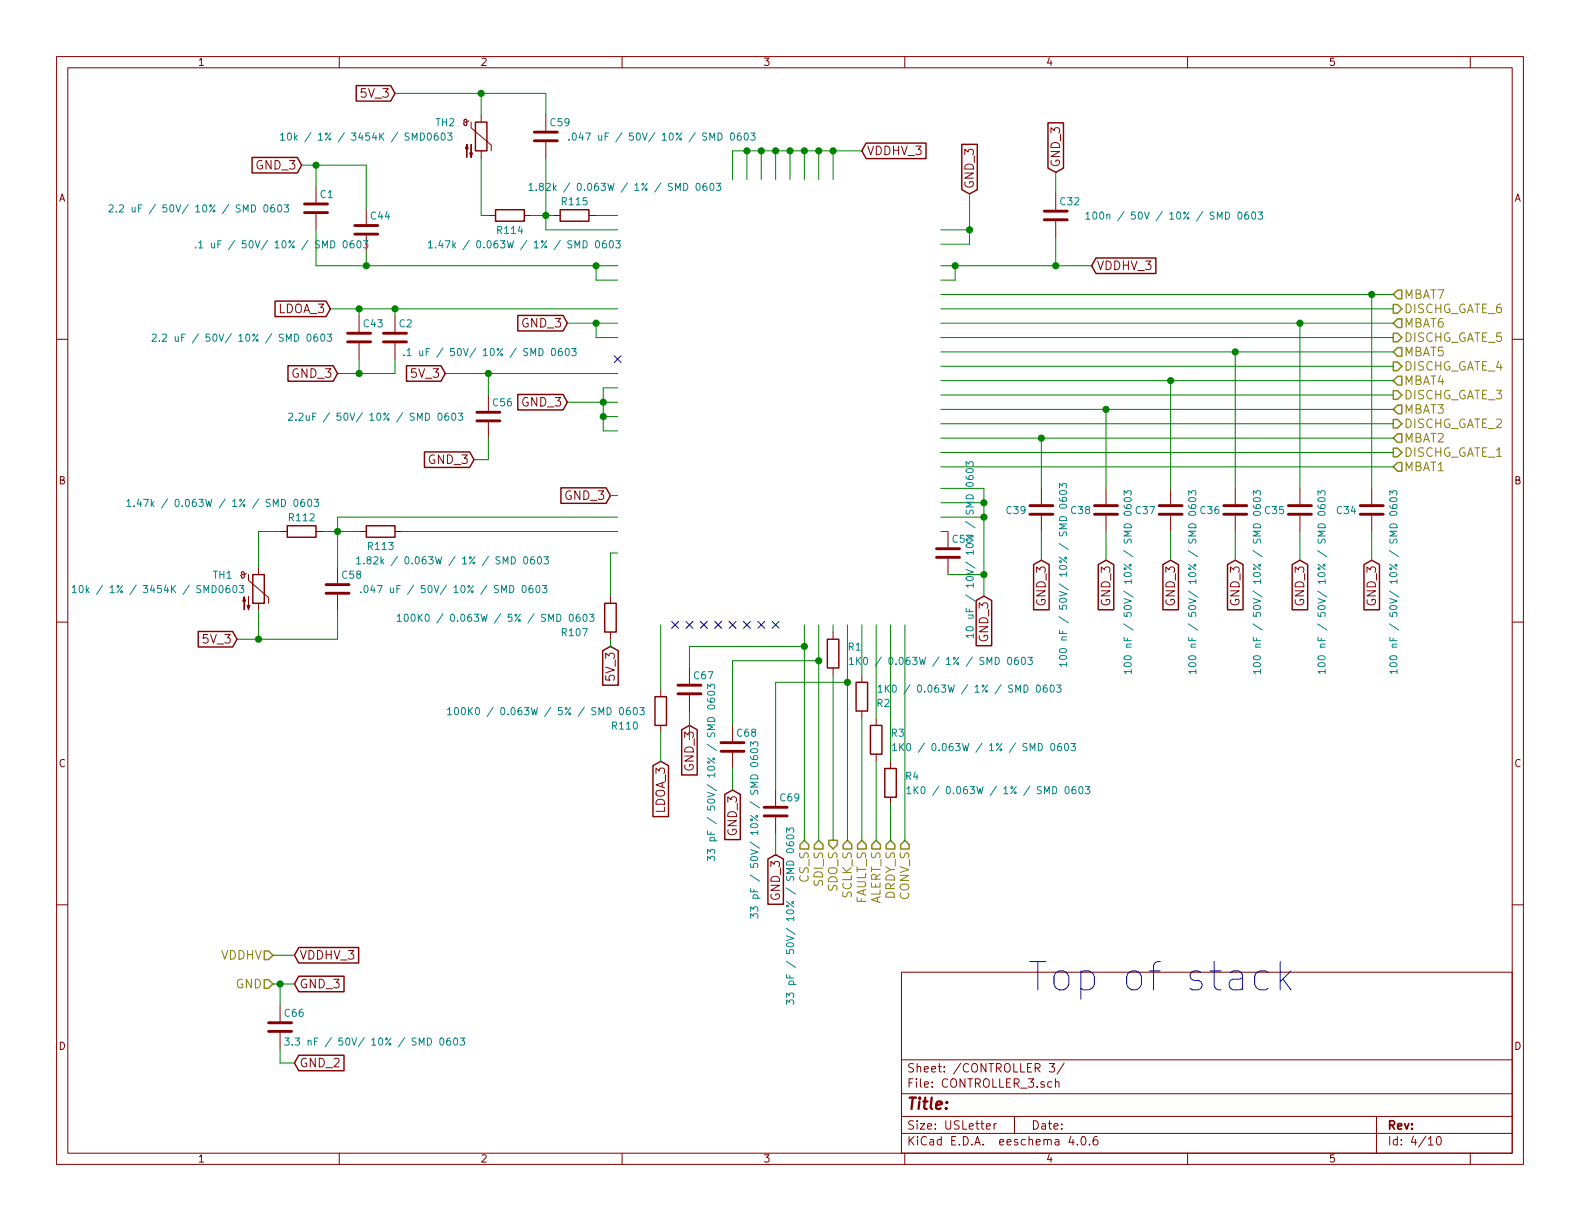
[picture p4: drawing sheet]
<svg xmlns="http://www.w3.org/2000/svg" width="279mm" height="216mm" viewBox="0 0 279 216" stroke-linecap="round" stroke-linejoin="round" font-family="sans-serif">
<g fill="none" stroke="#840000" stroke-width=".18">
<path d="M10 10h259.4v195.9h-259.4zM12 12h255.4v191.9h-255.4zM60 10v2M110 10v2M160 10v2M210 10v2M260 10v2M55.9 33v2.8M55.9 37.8v2.8M64.8 36.8v2.8M82.9 21.3l-.2 .3h-.4l-.2-.1v-.3l.3-.1 .1 .2v.7l-.1 .2-.3-.1v-.3l-.2-.1M83.3 21.6v1l3.6 3.1v1"/>
<path d="M85.1 20.3v1.3M85.1 26.7v1.2M86.4 38.1h1.2M92.7 38.1h1.3M96.5 20.3v2.8M96.5 25.1v2.8M97.8 38.1h1.3M104.1 38.1h1.3M186.7 34.3v2.8M186.7 39.1v2.8M10 60h2M63.5 55.9v2.8"/>
<path d="M64.8 41.7v2.8M69.8 55.9v2.8M267.4 60h2M63.5 60.7v2.8M69.8 60.7v2.8M86.4 69.9v2.7M86.4 74.7v2.8M49.5 94h1.3M55.9 94h1.2M63.5 94h1.3M69.8 94h1.3M167.6 94v2.8"/>
<path d="M167.6 98.8v2.8M184.1 86.4v2.8M184.1 91.2v2.8M195.6 86.4v2.8M195.6 91.2v2.8M207 86.4v2.8M207 91.2v2.8M218.4 86.4v2.8M218.4 91.2v2.8M229.9 86.4v2.8M229.9 91.2v2.8M242.6 86.4v2.8"/>
<path d="M242.6 91.2v2.8M10 110h2M43.5 101.3l-.1 .2-.4 .1-.3-.1v-.3l.3-.1 .2 .2v.8l-.2 .1-.3-.1v-.2l-.2-.2M43.9 101.6v1l3.6 3.1v1M45.7 100.3v1.3M45.7 106.7v1.3M59.7 100.3v2.8M59.7 105.2v2.8M107.9 105.4v1.3M107.9 111.8v1.2M121.9 118.1v2.8M147.3 111.8v1.2"/>
<path d="M147.3 118.1v1.3M152.4 119.4v1.3M267.4 110h2M116.8 121.9v1.3M116.8 128.3v1.2M121.9 122.9v2.8M129.5 128.3v2.8M129.5 133.1v2.8M137.2 139.7v2.8M152.4 125.7v1.3M154.9 127v1.3M154.9 133.4v1.2"/>
<path d="M157.5 134.6v1.3M10 160h2M137.2 144.5v2.8M157.5 141v1.2M267.4 160h2M49.5 177.8v2.8M159.4 171.9h108v32h-108zM49.5 182.6v2.8M159.4 197.4h108M159.4 193.4h108M159.4 187.4h108M174.4 199.2l.7-.2v-.2l-.4-.1-.3 .2 .1 .7h.6"/>
<path d="M175.8 198.7v1M176.2 198.7l-.4 .3M179.4 197.4v3M185.5 188.1h1l-.5 .5 .4 .2v.6l-.2 .2-.7-.2M186 191.3h-.5l-.2 .2v.6l.2 .2 .5-.1M186.6 191.4l.2-.1h.4l.1 1M186.6 190.8v1.5M188.2 188l-1.3 1.9M243.4 197.4v6.5M60 203.9v2M110 203.9v2M159.4 200.4h108"/>
<path d="M160 203.9v2M189.4 200.9l-.4 1.1h1M189.7 201.5v1M190.5 202.3v.2M191.3 201.1l.2-.1a.81 .81 0 0 1 .6 .6 .81 .81 0 0 1-.3 .8l-.1 .1a.79 .79 0 0 1-.4-1.4zM192.7 202.3v.2M194 201a.59 .59 0 0 0-.7 .6l.1 .7 .2 .2 .5-.2 .1-.5-.2-.2-.4-.1-.3 .3M210 203.9v2M252.6 201.4l.4-.4v1.5M252.6 202.5h.8M254.2 201.1l.2-.1a.81 .81 0 0 1 .5 .6 .81 .81 0 0 1-.2 .8l-.2 .1a.79 .79 0 0 1-.3-1.4zM260 203.9v2"/>
</g>
<g fill="none" stroke="#848400" stroke-width=".25">
<path d="M246.4 57.2l.7-.8h.8v1.5h-.8zM246.4 58.9h.7l.8 .8-.8 .8h-.7zM246.4 53.8h.7l.8 .8-.8 .8h-.7zM247.1 51.3h.8v1.5h-.8l-.7-.7zM246.4 77.5l.7-.8h.8v1.5h-.8zM246.4 79.2h.7l.8 .8-.8 .8h-.7zM246.4 74.2h.7l.8 .7-.8 .8h-.7zM246.4 69.1h.7l.8 .8-.8 .7h-.7zM246.4 64h.7l.8 .8-.8 .7h-.7zM247.1 71.6h.8v1.6h-.8l-.7-.8zM247.1 66.5h.8v1.6h-.8l-.7-.8zM247.1 61.5h.8v1.5h-.8l-.7-.8z"/>
<path d="M247.1 81.8h.8v1.5h-.8l-.7-.7zM142.2 148.6l.8 .8v.7h-1.5v-.7zM144.8 148.6l.7 .8v.7h-1.5v-.7zM146.6 148.6h1.5v.8l-.8 .7-.7-.7zM149.9 148.6l.7 .8v.7h-1.5v-.7zM152.4 148.6l.8 .8v.7h-1.6v-.7zM154.9 148.6l.8 .8v.7h-1.5v-.7zM157.5 148.6l.7 .8v.7h-1.5v-.7zM160 148.6l.8 .8v.7h-1.5v-.7zM46.7 168.1h.8l.8 .8-.8 .8h-.8zM46.7 173.2h.8l.8 .8-.8 .8h-.8z"/>
</g>
<g fill="none" stroke="#840000" stroke-width=".25">
<path d="M63 15.1h6.1l.7 1.4-.7 1.4h-6.1zM44.6 27.8h8l.7 1.4-.7 1.4h-8zM84.1 21.6h2v5.1h-2zM87.6 37.1h5.1v2h-5.1zM99.1 37.1h5v2h-5zM153.2 25.3h10.6v2.7h-10.6l-.8-1.3zM170.1 25.5h2.7v8l-1.4 .8-1.3-.8zM185.3 21.7h2.8v8l-1.4 .8-1.4-.8zM48.6 53.2h9.1l.7 1.4-.7 1.4h-9.1zM91.6 55.8h8l.7 1.4-.7 1.3h-8zM193.8 45.6h10.6v2.8h-10.6l-.8-1.4zM50.9 64.7h8l.8 1.3-.8 1.4h-8z"/>
<path d="M71.9 64.7h6.1l.7 1.3-.7 1.4h-6.1zM75.1 79.9h8l.7 1.4-.7 1.4h-8zM91.6 69.7h8l.7 1.4-.7 1.4h-8zM50.8 93h5.1v2h-5.1zM64.8 93h5v2h-5zM99.2 86.3h8l.7 1.3-.7 1.4h-8zM182.8 99.8l1.3-.7 1.4 .7v8h-2.7zM194.2 99.8l1.4-.7 1.4 .7v8h-2.8zM205.6 99.8l1.4-.7 1.4 .7v8h-2.8zM217.1 99.8l1.3-.7 1.4 .7v8h-2.7zM228.5 99.8l1.4-.7 1.3 .7v8h-2.7zM241.2 99.8l1.4-.7 1.3 .7v8h-2.7z"/>
<path d="M35.1 111.7h6l.8 1.3-.8 1.4h-6zM44.7 101.6h2v5.1h-2zM106.6 115.1l1.3-.8 1.4 .8v6.1h-2.7zM106.9 106.7h2.1v5.1h-2.1zM146.3 113h2v5.1h-2zM172.6 106.2l1.4-.8 1.4 .8v8h-2.8zM115.5 135.4l1.3-.8 1.4 .8v9h-2.7zM115.8 123.2h2.1v5.1h-2.1zM120.5 129l1.4-.7 1.4 .7v8h-2.8zM151.4 120.7h2v5h-2zM153.9 128.3h2.1v5.1h-2.1zM156.5 135.9h2v5.1h-2z"/>
<path d="M128.2 140.5l1.3-.8 1.4 .8v8h-2.7zM135.8 151.9l1.4-.8 1.3 .8v8h-2.7zM52.8 167.5h10.6v2.8h-10.6l-.7-1.4zM52.8 172.6h8v2.8h-8l-.7-1.4zM52.8 186.6h8v2.7h-8l-.7-1.3z"/>
</g>
<g fill="none" stroke="#840000" stroke-width=".51">
<path d="M53.8 37.6h4.1M53.8 36.1h4.1M62.7 39.9h4.1M94.5 24.9h4.1M94.5 23.4h4.1M184.7 38.9h4M184.7 37.3h4M61.5 58.9h4M62.7 41.4h4.1M67.8 58.9h4.1M61.5 60.5h4M67.8 60.5h4.1"/>
<path d="M84.3 74.4h4.1M84.3 72.9h4.1M165.6 98.6h4.1M165.6 97h4.1M182.1 90.9h4.1M182.1 89.4h4.1M193.5 90.9h4.1M193.5 89.4h4.1M205 90.9h4M205 89.4h4M216.4 90.9h4.1M216.4 89.4h4.1"/>
<path d="M227.8 90.9h4.1M227.8 89.4h4.1M240.5 90.9h4.1M240.5 89.4h4.1M57.7 104.9h4M57.7 103.4h4M119.9 122.7h4.1M119.9 121.2h4.1M127.5 132.8h4.1M127.5 131.3h4.1M135.1 144.3h4.1M135.1 142.7h4.1"/>
<path d="M47.5 182.4h4.1M47.5 180.8h4.1"/>
</g>
<g fill="none" stroke="#008484" stroke-width=".18">
<path d="M19.3 36.3l.5-.1 .2 .1v.3l-.8 .9h.8M20.6 37.4v.1M21.1 36.3l.5-.1 .2 .1v.3l-.7 .9h.7M48.5 36.2a.47 .47 0 0 0-.6 .6l.1 .6 .4 .1 .1-.1 .1-.5-.1-.1-.4-.1-.2 .2M49.2 36.3l.2-.1a.67 .67 0 0 1 .4 .7 .67 .67 0 0 1-.4 .6l-.2-.1-.1-.4zM49.6 23.9l.4-.4v1.3M49.6 24.8h.7M50.2 36.2h.8l-.4 .5 .4 .1v.6l-.2 .1-.6-.1M50.9 23.6l.2-.1a.67 .67 0 0 1 .5 .7 .67 .67 0 0 1-.5 .6l-.2-.1-.1-.4zM52.1 23.5v1.3M52.2 24.3l.4 .5M52.6 23.9l-.5 .5"/>
<path d="M77.4 23.5a.47 .47 0 0 0-.6 .6l.1 .6 .4 .1 .1-.1 .1-.5-.1-.1-.4-.1-.2 .2M78.1 23.6l.2-.1a.67 .67 0 0 1 .4 .7 .67 .67 0 0 1-.4 .6l-.2-.1-.1-.4zM79.1 23.5h.8l-.4 .5 .4 .1v.6l-.2 .1-.6-.1M93.5 32.8l.4-.4v1.3M93.5 33.7h.8M94.8 33.6v.1M95.6 32.9l-.2-.2v-.2l.2-.1 .4 .1v.3l-.5 .2-.1 .2v.4l.2 .1h.3l.2-.3-.1-.3-.1-.2M96.6 32.5l.5-.1 .2 .1v.3l-.8 .9h.8M100.6 24.7v.1M101.3 23.6l.2-.1a.67 .67 0 0 1 .4 .7 .67 .67 0 0 1-.4 .6l-.2-.1-.1-.4zM102.7 23.4l-.3 1h.8M103 23.9v.9"/>
<path d="M103.6 23.5h.8l-.5 1.3M124.9 32.4a.47 .47 0 0 0-.6 .5l.1 .7 .4 .1 .2-.1v-.5l-.1-.2h-.4l-.2 .2M125.6 32.5l.2-.1a.67 .67 0 0 1 .5 .6 .67 .67 0 0 1-.5 .7l-.2-.1-.1-.4zM126.7 32.4h.8l-.5 .5 .4 .1v.6l-.2 .1-.5-.1M131 23.5a.47 .47 0 0 0-.6 .6l.1 .6 .4 .1 .1-.1 .1-.5-.1-.1-.4-.1-.2 .2M131.7 23.6l.2-.1a.67 .67 0 0 1 .4 .7 .67 .67 0 0 1-.4 .6l-.2-.1-.1-.4zM132.7 23.5h.8l-.4 .5 .4 .1v.6l-.2 .1-.6-.1M192 37.8l.4-.3v1.3M192 38.8h.7M193.3 37.6l.2-.1a.67 .67 0 0 1 .5 .6 .67 .67 0 0 1-.5 .7l-.2-.2-.1-.3zM194.6 37.6l.1-.1a.67 .67 0 0 1 .5 .6 .67 .67 0 0 1-.5 .7l-.1-.2-.1-.3zM220.7 37.5a.47 .47 0 0 0-.6 .5l.1 .7 .4 .1 .2-.2v-.4l-.1-.2h-.4l-.2 .2"/>
<path d="M221.4 37.6l.2-.1a.67 .67 0 0 1 .5 .6 .67 .67 0 0 1-.5 .7l-.2-.2-.1-.3zM222.5 37.5h.8l-.5 .5 .4 .1v.5l-.2 .2-.5-.2M26.9 59.2l.5-.1 .2 .1v.2l-.8 1h.8M28.8 59.2l.4-.1 .2 .1 .1 .2-.8 1h.8M34.6 43.7v.1M35.2 42.9l.3-.3v1.2M35.2 43.8h.7M37.4 43v.8h.3l.2-.1M56.1 59.1a.47 .47 0 0 0-.6 .5l.1 .7 .4 .1 .2-.2v-.4l-.1-.2h-.4l-.2 .2M56.8 59.2l.2-.1a.67 .67 0 0 1 .4 .6 .67 .67 0 0 1-.4 .7l-.2-.2-.1-.3zM57.9 59.1h.7l-.4 .5 .4 .1v.5l-.2 .2-.5-.2M62.5 42.6a.47 .47 0 0 0-.6 .5l.1 .7h.4l.2-.1v-.4l-.1-.2h-.4l-.2 .2"/>
<path d="M63.2 42.7l.2-.1a.67 .67 0 0 1 .4 .6 .67 .67 0 0 1-.4 .6l-.2-.1-.1-.3zM64.3 42.6h.7l-.4 .5 .4 .1v.5l-.2 .1-.5-.1M75.8 42.9l.3-.3v1.2M75.8 43.8h.7M77 43.7v.1M77.9 42.5l-.3 .9h.8M78.2 43v.8M78.7 42.6h.9l-.6 1.2M107.1 42.6a.47 .47 0 0 0-.6 .5l.1 .7h.4l.2-.1v-.4l-.1-.2h-.3l-.3 .2M107.8 42.7l.2-.1a.67 .67 0 0 1 .5 .6 .67 .67 0 0 1-.5 .6l-.2-.1-.1-.3zM108.9 42.6h.8l-.5 .5 .4 .1v.5l-.2 .1-.5-.1M28.2 60.2v.2"/>
<path d="M51.1 73.2l.4-.1 .2 .1 .1 .2-.8 .9h.8M52.3 74.2v.1M52.9 73.2l.5-.1 .1 .1 .1 .2-.8 .9h.8M71.4 62.8v.1M72 62l.3-.4v1.3M72 62.9h.7M74.2 62l.1 .8 .3 .1 .2-.1M79.2 73.1a.47 .47 0 0 0-.5 .5l.1 .6 .3 .1 .2-.1 .1-.4-.2-.2-.3-.1-.2 .3M80 73.2l.2-.1a.67 .67 0 0 1 .4 .6 .67 .67 0 0 1-.4 .6l-.2-.1-.1-.4zM81 73.1h.8l-.4 .4 .4 .1v.6l-.2 .1-.6-.1M99.3 61.6a.47 .47 0 0 0-.6 .6l.1 .6 .4 .1 .2-.1v-.5l-.1-.1-.3-.1-.3 .2M100.1 61.7l.1-.1a.67 .67 0 0 1 .5 .7 .67 .67 0 0 1-.5 .6l-.1-.1-.2-.4z"/>
<path d="M101.1 61.6h.8l-.5 .5 .4 .1v.6l-.1 .1-.6-.1M22.4 88.6l.4-.3v1.3M22.4 89.6h.7M23.7 89.4v.2M24.5 88.2l-.2 .9h.7M24.8 88.7v.9M25.4 88.3h.8l-.5 1.3M53.8 88.3a.47 .47 0 0 0-.6 .5l.1 .7 .4 .1 .1-.2 .1-.4-.1-.2h-.4l-.2 .2M54.5 88.4l.2-.1a.67 .67 0 0 1 .4 .6 .67 .67 0 0 1-.4 .7l-.2-.2-.1-.3zM55.5 88.3h.8l-.4 .5 .4 .1v.5l-.2 .2-.6-.2M63.1 98.8l.3-.3v1.2M63.1 99.7h.7"/>
<path d="M64.3 99.6v.1M65.1 99l-.2-.2v-.2l.2-.1 .5 .1v.3l-.6 .1-.1 .2v.4l.2 .1h.3l.2-.2v-.4l-.2-.1M66.1 98.6l.5-.1 .2 .1v.2l-.8 .9h.8M94.4 98.5a.47 .47 0 0 0-.6 .5l.1 .6 .4 .1 .2-.1v-.4l-.1-.2-.3-.1-.3 .3M95.1 98.6l.2-.1a.67 .67 0 0 1 .5 .6 .67 .67 0 0 1-.5 .6l-.2-.1-.1-.4zM96.2 98.5h.8l-.5 .4 .4 .1v.6l-.2 .1-.5-.1M170.8 84.2a.47 .47 0 0 0 .6 .6l.6-.1 .1-.4-.1-.2h-.4l-.2 .1-.1 .4 .3 .2M170.8 82.4v-.8l.5 .5 .1-.4h.6l.1 .2-.1 .5M170.9 83a.69 .69 0 0 1 1.2 .3 .83 .83 0 0 1-1.3 0zM187.4 88.1a.47 .47 0 0 0 .5 .5l.6-.1 .1-.3-.1-.2-.4-.1-.2 .2-.1 .3 .3 .2M187.4 86.3v-.8l.4 .4 .1-.4h.6l.1 .2-.1 .6M187.4 86.9a.76 .76 0 0 1 1.2 .2 .83 .83 0 0 1-1.2 0z"/>
<path d="M198.8 89.3a.47 .47 0 0 0 .5 .6l.7-.1 .1-.4-.2-.1-.4-.1-.2 .1v.4l.2 .2M198.8 87.6v-.8l.5 .4 .1-.4h.5l.2 .2-.2 .6M198.8 88.2a.76 .76 0 0 1 1.3 .2 .83 .83 0 0 1-1.3 0zM210.2 89.3a.47 .47 0 0 0 .5 .6l.7-.1 .1-.4-.1-.1-.5-.1-.2 .1v.4l.2 .2M210.2 87.6v-.8l.5 .4 .1-.4h.6l.1 .2-.1 .6M210.3 88.2a.76 .76 0 0 1 1.2 .2 .83 .83 0 0 1-1.3 0zM221.6 89.3a.47 .47 0 0 0 .6 .6l.6-.1 .1-.4-.1-.1-.4-.1-.2 .1-.1 .4 .3 .2M221.6 87.6v-.8l.5 .4 .1-.4h.6l.1 .2-.1 .6M221.7 88.2a.76 .76 0 0 1 1.2 .2 .83 .83 0 0 1-1.3 0zM233.1 89.3a.47 .47 0 0 0 .5 .6l.7-.1v-.4l-.1-.1-.4-.1-.2 .1v.4l.2 .2M233.1 87.6v-.8l.5 .4 .1-.4h.5l.1 .2-.1 .6M233.1 88.2a.76 .76 0 0 1 1.2 .2 .83 .83 0 0 1-1.2 0z"/>
<path d="M245.8 89.3a.47 .47 0 0 0 .5 .6l.7-.1v-.4l-.1-.1-.4-.1-.2 .1v.4l.2 .2M245.8 87.6v-.8l.5 .4 .1-.4h.5l.1 .2-.1 .6M245.8 88.2a.76 .76 0 0 1 1.2 .2 .83 .83 0 0 1-1.2 0zM12.8 103.9l.3-.4v1.3M12.8 104.8h.7M14.1 103.6l.2-.1a.67 .67 0 0 1 .4 .7 .67 .67 0 0 1-.4 .6l-.2-.1-.1-.4zM15.3 103.5v1.3M15.4 104.3l.3 .5M15.7 103.9l-.4 .5M40.5 103.5a.47 .47 0 0 0-.5 .6l.1 .6 .3 .1 .2-.1 .1-.5-.2-.1-.3-.1-.2 .2M41.3 103.6l.2-.1a.67 .67 0 0 1 .4 .7 .67 .67 0 0 1-.4 .6l-.2-.1-.1-.4zM42.3 103.5h.8l-.4 .5 .4 .1v.6l-.2 .1-.6-.1"/>
<path d="M63.8 104.7v.1M64.5 103.6l.1-.1a.67 .67 0 0 1 .5 .7 .67 .67 0 0 1-.5 .6l-.1-.1-.1-.4zM65.9 103.5l-.3 .9h.7M66.2 103.9v.9M66.7 103.5h.9l-.6 1.3M70.3 109l.3-.4v1.3M70.3 109.9h.7M71.6 108.7l.2-.1a.67 .67 0 0 1 .4 .6 .67 .67 0 0 1-.4 .7l-.2-.1-.1-.4zM72.8 108.7l.2-.1a.67 .67 0 0 1 .4 .6 .67 .67 0 0 1-.4 .7l-.2-.1-.1-.4zM94.1 103.5a.47 .47 0 0 0-.6 .6l.1 .6 .4 .1 .2-.1 .1-.5-.2-.1-.3-.1-.3 .2M94.9 103.6l.1-.1a.67 .67 0 0 1 .5 .7 .67 .67 0 0 1-.5 .6l-.1-.1-.1-.4zM95.9 103.5h.8l-.4 .5 .3 .1v.6l-.1 .1-.6-.1"/>
<path d="M102.5 108.6a.47 .47 0 0 0-.6 .5l.1 .7 .4 .1 .1-.1 .1-.5-.1-.2h-.4l-.2 .2M103.2 108.7l.2-.1a.67 .67 0 0 1 .4 .6 .67 .67 0 0 1-.4 .7l-.2-.1-.1-.4zM104.2 108.6h.8l-.4 .5 .4 .1v.6l-.2 .1-.6-.1M150.2 116.6l.4-.4v1.3M150.2 117.5h.7M151.5 116.2v1.3M151.7 116.8l.5 .7M152.2 116.2l-.7 .7M152.8 116.3l.2-.1a.67 .67 0 0 1 .4 .7 .67 .67 0 0 1-.4 .6l-.2-.1-.1-.4zM170.9 110.9a.69 .69 0 0 1 1.2 .4 .83 .83 0 0 1-1.3 0zM172.1 112.4h-1.3l.4 .4M172.1 112v.8"/>
<path d="M180 116.2a.47 .47 0 0 0-.6 .6l.1 .6 .4 .1 .2-.1v-.5l-.1-.1-.4-.1-.2 .2M180.7 116.3l.2-.1a.67 .67 0 0 1 .4 .7 .67 .67 0 0 1-.4 .6l-.2-.1-.1-.4zM181.8 116.2h.7l-.4 .5 .4 .1v.6l-.2 .1-.5-.1M187.4 116.1a.76 .76 0 0 1 1.2 .2 .83 .83 0 0 1-1.2 0zM187.4 114.9a.76 .76 0 0 1 1.2 .2 .83 .83 0 0 1-1.2 0zM188.6 117.5h-1.2l.3 .3M188.6 117.1v.7M198.8 117.3a.76 .76 0 0 1 1.3 .3 .83 .83 0 0 1-1.3 0zM198.8 116.1a.76 .76 0 0 1 1.3 .3 .83 .83 0 0 1-1.3 0zM200.1 118.7h-1.3l.3 .4M200.1 118.4v.7M210.3 117.3a.76 .76 0 0 1 1.2 .3 .83 .83 0 0 1-1.3 0z"/>
<path d="M210.3 116.1a.76 .76 0 0 1 1.2 .3 .83 .83 0 0 1-1.3 0zM211.5 118.7h-1.3l.4 .4M211.5 118.4v.7M221.7 117.3a.76 .76 0 0 1 1.2 .3 .83 .83 0 0 1-1.3 0zM221.7 116.1a.76 .76 0 0 1 1.2 .3 .83 .83 0 0 1-1.3 0zM222.9 118.7h-1.3l.4 .4M222.9 118.4v.7M233.1 117.3a.76 .76 0 0 1 1.2 .3 .83 .83 0 0 1-1.2 0zM233.1 116.1a.76 .76 0 0 1 1.2 .3 .83 .83 0 0 1-1.2 0zM234.3 118.7h-1.2l.3 .4M234.3 118.4v.7M245.8 117.3a.76 .76 0 0 1 1.2 .3 .83 .83 0 0 1-1.2 0z"/>
<path d="M245.8 116.1a.76 .76 0 0 1 1.2 .3 .83 .83 0 0 1-1.2 0zM247 118.7h-1.2l.3 .4M247 118.4v.7M79.1 125.5l.4-.4v1.3M79.1 126.4h.8M80.5 125.2l.1-.1a.67 .67 0 0 1 .5 .7 .67 .67 0 0 1-.5 .6l-.1-.1-.1-.4zM81.7 125.2l.2-.1a.67 .67 0 0 1 .4 .7 .67 .67 0 0 1-.4 .6l-.2-.1-.1-.4zM111.4 125.1a.47 .47 0 0 0-.6 .6l.1 .6 .4 .1 .1-.1 .1-.5-.1-.1-.4-.1-.2 .2M112.1 125.2l.2-.1a.67 .67 0 0 1 .4 .7 .67 .67 0 0 1-.4 .6l-.2-.1-.1-.4zM113.1 125.1h.8l-.4 .5 .4 .1v.6l-.2 .1-.6-.1M125.1 123.6a.47 .47 0 0 0 .6 .6l.6-.1 .1-.4-.1-.2-.5-.1-.1 .2-.1 .3 .2 .3M125.1 121.8v-.8l.5 .4 .1-.3h.6l.1 .1-.1 .6"/>
<path d="M125.2 122.4a.76 .76 0 0 1 1.2 .3 .83 .83 0 0 1-1.3 0zM132.7 133.7a.47 .47 0 0 0 .6 .6l.6-.1 .1-.4-.1-.1-.4-.1-.2 .1-.1 .4 .3 .2M132.7 132v-.8l.5 .4 .1-.4h.6l.1 .2-.1 .6M132.8 132.6a.76 .76 0 0 1 1.2 .2 .83 .83 0 0 1-1.3 0zM155.3 121.5l.4-.4v1.3M155.3 122.4h.7M156.6 121.1v1.3M156.7 121.7l.6 .7M157.3 121.1l-.7 .7M157.8 131.8l.4-.3v1.2M157.8 132.7h.7M157.9 121.2l.2-.1a.67 .67 0 0 1 .4 .7 .67 .67 0 0 1-.4 .6l-.2-.1-.1-.4z"/>
<path d="M159.1 131.5v1.2M159.3 132l.5 .7M159.8 131.5l-.7 .7M160.4 139.4l.3-.3v1.3M160.4 131.6l.2-.1a.67 .67 0 0 1 .5 .6 .67 .67 0 0 1-.5 .6l-.2-.1-.1-.3zM161.6 139.1v1.3M161.8 139.6l.6 .8M162.4 139.1l-.8 .7M163 139.2l.1-.1a.67 .67 0 0 1 .5 .6 .67 .67 0 0 1-.5 .7l-.1-.2-.1-.3zM185.1 121.1a.47 .47 0 0 0-.6 .6l.1 .6 .4 .1 .1-.1 .1-.5-.1-.1-.4-.1-.2 .2M185.8 121.2l.2-.1a.67 .67 0 0 1 .4 .7 .67 .67 0 0 1-.4 .6l-.2-.1-.1-.4zM186.8 121.1h.8l-.4 .5 .4 .1v.6l-.2 .1-.6-.1"/>
<path d="M187.6 131.5a.47 .47 0 0 0-.6 .5l.1 .7h.4l.2-.1v-.4l-.1-.2h-.4l-.2 .2M188.3 131.6l.2-.1a.67 .67 0 0 1 .5 .6 .67 .67 0 0 1-.5 .6l-.2-.1-.1-.3zM189.4 131.5h.8l-.5 .5 .4 .1v.5l-.2 .1-.5-.1M190.1 139.1a.47 .47 0 0 0-.5 .5l.1 .7 .3 .1 .2-.2 .1-.4-.2-.2h-.3l-.2 .2M190.9 139.2l.2-.1a.67 .67 0 0 1 .4 .6 .67 .67 0 0 1-.4 .7l-.2-.2-.1-.3zM191.9 139.1h.8l-.4 .5 .4 .1v.5l-.2 .2-.6-.2M125.1 152.2v-.8l.5 .4 .1-.3h.6l.1 .1-.1 .6M125.1 151v-.8l.5 .4 .1-.4h.6l.1 .2-.1 .6M139.1 149a.47 .47 0 0 0 .5 .6l.7-.1 .1-.4-.2-.2-.4-.1-.2 .2v.3l.2 .3M139.1 147.2v-.8l.5 .4 .1-.3h.5l.2 .1-.2 .6M139.1 147.8a.76 .76 0 0 1 1.3 .3 .83 .83 0 0 1-1.3 0zM160.4 140.4h.7"/>
<path d="M132.7 162.4v-.8l.5 .4 .1-.4h.6l.1 .2-.1 .6M132.7 161.1v-.7l.5 .4 .1-.4h.6l.1 .2-.1 .5M139.1 177.6v-.8l.5 .4 .1-.3h.5l.2 .1-.2 .6M139.1 176.4v-.8l.5 .4 .1-.4h.5l.2 .2-.2 .6M50.3 183.5h.8l-.4 .5 .4 .1v.6l-.2 .1-.6-.1M51.7 184.7v.1M52.2 183.5h.8l-.5 .5 .4 .1v.6l-.2 .1-.5-.1M79.6 183.5a.47 .47 0 0 0-.6 .6l.1 .6 .4 .1 .2-.1v-.4l-.1-.2-.4-.1-.2 .3M80.3 183.6l.2-.1a.67 .67 0 0 1 .4 .7 .67 .67 0 0 1-.4 .6l-.2-.1-.1-.4zM81.4 183.5h.7l-.4 .5 .4 .1v.6l-.2 .1-.5-.1"/>
</g>
<g fill="none" stroke="#008400" stroke-width=".18">
<path d="M69.8 16.5h26.7v3.8M85.1 16.5v3.8M53.3 29.2h11.5v7.6M55.9 29.2v3.8M85.1 27.9v10.2h1.3M94 38.1h3.8M96.5 27.9v12.7h12.7M105.4 38.1h3.8M132.1 26.7v5.1M134.6 26.7v5.1M137.2 26.7v5.1M139.7 26.7v5.1"/>
<path d="M142.2 26.7v5.1M144.8 26.7v5.1M147.3 26.7v5.1M152.4 26.7h-22.9v5.1M171.4 34.3v8.9h-5M186.7 30.5v3.8M55.9 40.6v6.4h53.3M58.4 54.6h50.8M63.5 54.6v1.3M64.8 44.5v2.5M69.8 54.6v1.3M100.3 57.2h8.9"/>
<path d="M105.4 47v2.5h3.8M105.4 57.2v2.5h3.8M166.4 52.1h80M166.4 57.2h80M166.4 47h26.6M166.4 59.7h80M166.4 40.6h5M166.4 54.6h80M168.9 47v2.5h-2.5M186.7 41.9v5.1M229.9 57.2v29.2M242.6 52.1v34.3"/>
<path d="M63.5 63.5v2.5M69.8 63.5v2.5h-10.1M78.7 66h30.5M86.4 66v3.9M86.4 77.5v3.8h-2.6M100.3 71.1h8.9M106.7 73.7h2.5M109.2 68.6h-2.5v7.6h2.5M166.4 62.2h80M166.4 67.3h80M166.4 64.8h80M166.4 69.9h80"/>
<path d="M166.4 72.4h80M166.4 74.9h80M166.4 77.5h80M184.1 77.5v8.9M195.6 72.4v14M207 67.3v19.1M218.4 62.2v24.2M49.5 94h-3.8v6.3M57.1 94h6.4M71.1 94h38.1M107.9 87.6h1.3M109.2 91.4h-49.5v8.9"/>
<path d="M109.2 97.8h-1.3v7.6M166.4 88.9h7.6M166.4 86.4h7.6v19M166.4 91.4h7.6M166.4 94h1.2M166.4 80h80M166.4 82.6h80M184.1 94v5.1M195.6 94v5.1M207 94v5.1M218.4 94v5.1M229.9 94v5.1"/>
<path d="M242.6 94v5.1M45.7 108v5M59.7 108v5h-17.8M107.9 113v1.3M116.8 110.5v11.4M142.2 110.5v38.1M142.2 114.3h-20.3v3.8M144.8 116.8h-15.3v11.5M144.8 110.5v38.1M147.3 110.5v1.3M147.3 119.4v29.2M149.9 110.5v38.1"/>
<path d="M152.4 110.5v8.9M154.9 110.5v16.5M157.5 110.5v24.1M160 110.5v38.1M167.6 101.6h6.4M116.8 129.5v5.1M121.9 125.7v5.1M129.5 135.9v3.8M149.9 120.7h-12.7v19M152.4 127v21.6M154.9 134.6v14M137.2 147.3v3.8"/>
<path d="M157.5 142.2v6.4M48.3 168.9h3.8M48.3 174h3.8M49.5 174v3.8M49.5 185.4v2.6h2.6"/>
</g>
<g fill="#008400" stroke="#008400" stroke-width=".25">
<circle cx="242.6" cy="52.1" r=".51"/>
<circle cx="229.9" cy="57.2" r=".51"/>
<circle cx="218.4" cy="62.2" r=".51"/>
<circle cx="207" cy="67.3" r=".51"/>
<circle cx="195.6" cy="72.4" r=".51"/>
<circle cx="184.2" cy="77.5" r=".51"/>
<circle cx="168.9" cy="47" r=".51"/>
<circle cx="186.7" cy="47" r=".51"/>
<circle cx="105.4" cy="57.2" r=".51"/>
<circle cx="174" cy="91.4" r=".51"/>
<circle cx="106.7" cy="71.1" r=".51"/>
<circle cx="106.7" cy="73.7" r=".51"/>
<circle cx="132.1" cy="26.7" r=".51"/>
<circle cx="134.6" cy="26.7" r=".51"/>
<circle cx="137.2" cy="26.7" r=".51"/>
<circle cx="139.7" cy="26.7" r=".51"/>
<circle cx="142.2" cy="26.7" r=".51"/>
<circle cx="144.8" cy="26.7" r=".51"/>
<circle cx="147.3" cy="26.7" r=".51"/>
<circle cx="171.5" cy="40.6" r=".51"/>
<circle cx="63.5" cy="66" r=".51"/>
<circle cx="69.9" cy="54.6" r=".51"/>
<circle cx="105.4" cy="47" r=".51"/>
<circle cx="64.8" cy="47" r=".51"/>
<circle cx="55.9" cy="29.2" r=".51"/>
<circle cx="174" cy="101.6" r=".51"/>
<circle cx="86.4" cy="66" r=".51"/>
<circle cx="63.5" cy="54.6" r=".51"/>
<circle cx="96.5" cy="38.1" r=".51"/>
<circle cx="85.1" cy="16.5" r=".51"/>
<circle cx="59.7" cy="94" r=".51"/>
<circle cx="45.7" cy="113" r=".51"/>
<circle cx="142.2" cy="114.3" r=".51"/>
<circle cx="144.8" cy="116.8" r=".51"/>
<circle cx="149.9" cy="120.7" r=".51"/>
<circle cx="49.5" cy="174" r=".51"/>
<circle cx="174" cy="88.9" r=".51"/>
</g>
<g fill="none" stroke="#000084" stroke-width=".18">
<path d="M108.6 62.9l1.2 1.2M109.8 62.9l-1.2 1.2M118.8 109.9l1.2 1.2M120 109.9l-1.2 1.2M121.3 109.9l1.2 1.2M122.5 109.9l-1.2 1.2M123.9 109.9l1.2 1.2M125.1 109.9l-1.2 1.2M126.4 109.9l1.2 1.2M127.6 109.9l-1.2 1.2M128.9 109.9l1.2 1.2M130.1 109.9l-1.2 1.2"/>
<path d="M131.5 109.9l1.2 1.2M132.7 109.9l-1.2 1.2M134 109.9l1.2 1.2M135.2 109.9l-1.2 1.2M136.6 109.9l1.2 1.2M137.8 109.9l-1.2 1.2"/>
</g>
<path d="M224.2 171.9l-.4-.2h-1l-.7 .5-.2 .4v1.5l.4 .7 .5 .2h1l.4-.2M226.4 170v5M226.9 173.1l1.4 1.9M228.3 171.7l-1.9 1.9" fill="none" stroke="#0000c2" stroke-width=".18"/>
<g fill="#840000" stroke="#840000" stroke-width=".18">
<path d="M82.5 25.5l.3 .8h-.5l.2-.8v2.3z"/>
<path d="M83.3 25.5v2.3l-.2-.7h.5l-.3 .7z"/>
<path d="M43.2 105.5l.2 .8h-.5l.3-.8v2.3z"/>
<path d="M43.9 105.5v2.3l-.2-.7h.5l-.3 .7z"/>
</g>
<text font-size="7" fill="#0000c2" x="181.6" y="175.3">Top of stack</text>
<text font-size="2.8" fill="#840000" x="160.4" y="196.2">Title:</text>
<g font-size="2.1" fill="#840000">
<text x="64" y="17.3">5V_3</text>
<text x="45.3" y="30">GND_3</text>
<text x="153.3" y="27.4">VDDHV_3</text>
<text x="187.5" y="29.6" transform="rotate(-90 187.5 29.6)">GND_3</text>
<text x="172.2" y="33.4" transform="rotate(-90 172.2 33.4)">GND_3</text>
<text x="194" y="47.8">VDDHV_3</text>
<text x="49.1" y="55.4">LDOA_3</text>
<text x="92.3" y="57.9">GND_3</text>
<text x="51.7" y="66.8">GND_3</text>
<text x="72.9" y="66.8">5V_3</text>
<text x="92.3" y="71.9">GND_3</text>
<text x="75.8" y="82">GND_3</text>
<text x="99.9" y="88.4">GND_3</text>
<text x="184.9" y="107.1" transform="rotate(-90 184.9 107.1)">GND_3</text>
<text x="196.3" y="107.1" transform="rotate(-90 196.3 107.1)">GND_3</text>
<text x="207.8" y="107.1" transform="rotate(-90 207.8 107.1)">GND_3</text>
<text x="219.2" y="107.1" transform="rotate(-90 219.2 107.1)">GND_3</text>
<text x="230.6" y="107.1" transform="rotate(-90 230.6 107.1)">GND_3</text>
<text x="243.3" y="107.1" transform="rotate(-90 243.3 107.1)">GND_3</text>
<text x="36" y="113.8">5V_3</text>
<text x="174.8" y="113.4" transform="rotate(-90 174.8 113.4)">GND_3</text>
<text x="108.7" y="120.2" transform="rotate(-90 108.7 120.2)">5V_3</text>
<text x="122.7" y="136.3" transform="rotate(-90 122.7 136.3)">GND_3</text>
<text x="117.6" y="143.9" transform="rotate(-90 117.6 143.9)">LDOA_3</text>
<text x="130.3" y="147.7" transform="rotate(-90 130.3 147.7)">GND_3</text>
<text x="137.9" y="159.1" transform="rotate(-90 137.9 159.1)">GND_3</text>
<text x="53" y="169.7">VDDHV_3</text>
<text x="53" y="174.8">GND_3</text>
<text x="53" y="188.7">GND_2</text>
<text x="160.4" y="189.6">Sheet: /CONTROLLER 3/</text>
<text x="160.4" y="192.3">File: CONTROLLER_3.sch</text>
<text x="160.4" y="202.5">KiCad E.D.A. eeschema 4.0.6</text>
<text x="160.4" y="199.7">Size: USLetter</text>
<text x="182.4" y="199.7">Date:</text>
<text x="245.4" y="199.7">Rev:</text>
<text x="245.4" y="202.5">Id: 4/10</text>
</g>
<g font-size="2.1" fill="#848400">
<text x="248.3" y="52.8">MBAT7</text>
<text x="248.3" y="57.9">MBAT6</text>
<text x="248.3" y="55.4">DISCHG_GATE_6</text>
<text x="248.3" y="63">MBAT5</text>
<text x="248.3" y="65.5">DISCHG_GATE_4</text>
<text x="248.3" y="60.5">DISCHG_GATE_5</text>
<text x="248.3" y="68.1">MBAT4</text>
<text x="248.3" y="70.6">DISCHG_GATE_3</text>
<text x="248.3" y="73.2">MBAT3</text>
<text x="248.3" y="75.7">DISCHG_GATE_2</text>
<text x="248.3" y="83.3">MBAT1</text>
<text x="248.3" y="78.2">MBAT2</text>
<text x="248.3" y="80.8">DISCHG_GATE_1</text>
<text x="143" y="156.1" transform="rotate(-90 143 156.1)">CS_S</text>
<text x="145.5" y="156.7" transform="rotate(-90 145.5 156.7)">SDI_S</text>
<text x="148.1" y="157.7" transform="rotate(-90 148.1 157.7)">SDO_S</text>
<text x="150.6" y="158.9" transform="rotate(-90 150.6 158.9)">SCLK_S</text>
<text x="153.2" y="160.1" transform="rotate(-90 153.2 160.1)">FAULT_S</text>
<text x="155.7" y="160.2" transform="rotate(-90 155.7 160.2)">ALERT_S</text>
<text x="158.2" y="159.1" transform="rotate(-90 158.2 159.1)">DRDY_S</text>
<text x="160.8" y="159.3" transform="rotate(-90 160.8 159.3)">CONV_S</text>
<text x="38.9" y="169.7">VDDHV</text>
<text x="41.6" y="174.8">GND</text>
</g>
<g font-size="1.8" fill="#840000">
<text x="35" y="11.6">1</text>
<text x="85" y="11.6">2</text>
<text x="135" y="11.6">3</text>
<text x="185" y="11.6">4</text>
<text x="235" y="11.6">5</text>
<text x="10.4" y="35.6">A</text>
<text x="267.8" y="35.6">A</text>
<text x="10.4" y="85.6">B</text>
<text x="267.8" y="85.6">B</text>
<text x="10.4" y="135.6">C</text>
<text x="267.8" y="135.6">C</text>
<text x="10.4" y="185.6">D</text>
<text x="267.8" y="185.6">D</text>
<text x="35" y="205.5">1</text>
<text x="85" y="205.5">2</text>
<text x="135" y="205.5">3</text>
<text x="185" y="205.5">4</text>
<text x="235" y="205.5">5</text>
</g>
<g font-size="1.8" fill="#008484">
<text x="77.1" y="22.3">TH2</text>
<text x="97.4" y="22.3">C59</text>
<text x="53.3" y="24.8">10k / 1% / 3454K / SMD0603</text>
<text x="104.5" y="24.8">.047 uF / 50V/ 10% / SMD 0603</text>
<text x="56.6" y="35">C1</text>
<text x="97.6" y="33.7">1.82k / 0.063W / 1% / SMD 0603</text>
<text x="23.1" y="37.5">2.2 uF / 50V/ 10% / SMD 0603</text>
<text x="65.6" y="38.8">C44</text>
<text x="88.1" y="41.4">R114</text>
<text x="99.5" y="36.3">R115</text>
<text x="187.6" y="36.3">C32</text>
<text x="195.9" y="38.8">100n / 50V / 10% / SMD 0603</text>
<text x="38.2" y="43.9">.1 uF / 50V/ 10% / SMD 0603</text>
<text x="79.8" y="43.9">1.47k / 0.063W / 1% / SMD 0603</text>
<text x="64.4" y="57.9">C43</text>
<text x="70.6" y="57.9">C2</text>
<text x="30.7" y="60.4">2.2 uF / 50V/ 10% / SMD 0603</text>
<text x="75.1" y="62.9">.1 uF / 50V/ 10% / SMD 0603</text>
<text x="87.2" y="71.8">C56</text>
<text x="54.6" y="74.4">2.2uF / 50V/ 10% / SMD 0603</text>
<text x="26.4" y="89.6">1.47k / 0.063W / 1% / SMD 0603</text>
<text x="51.2" y="92.2">R112</text>
<text x="168.5" y="96">C53</text>
<text x="178" y="90.9">C39</text>
<text x="189.5" y="90.9">C38</text>
<text x="200.9" y="90.9">C37</text>
<text x="212.3" y="90.9">C36</text>
<text x="223.7" y="90.9">C35</text>
<text x="236.4" y="90.9">C34</text>
<text x="65.2" y="97.2">R113</text>
<text x="67.1" y="99.8">1.82k / 0.063W / 1% / SMD 0603</text>
<text x="16.4" y="104.9">10k / 1% / 3454K / SMD0603</text>
<text x="37.7" y="102.3">TH1</text>
<text x="60.6" y="102.3">C58</text>
<text x="67.7" y="104.9">.047 uF / 50V/ 10% / SMD 0603</text>
<text x="74.3" y="109.9">100K0 / 0.063W / 5% / SMD 0603</text>
<text x="99.5" y="112.5">R107</text>
<text x="172.2" y="109" transform="rotate(-90 172.2 109)">10 uF / 10V/ 10% / SMD 0603</text>
<text x="188.7" y="114" transform="rotate(-90 188.7 114)">100 nF / 50V/ 10% / SMD 0603</text>
<text x="150" y="115">R1</text>
<text x="154" y="117.6">1K0 / 0.063W / 1% / SMD 0603</text>
<text x="200.1" y="115.2" transform="rotate(-90 200.1 115.2)">100 nF / 50V/ 10% / SMD 0603</text>
<text x="211.5" y="115.2" transform="rotate(-90 211.5 115.2)">100 nF / 50V/ 10% / SMD 0603</text>
<text x="223" y="115.2" transform="rotate(-90 223 115.2)">100 nF / 50V/ 10% / SMD 0603</text>
<text x="234.4" y="115.2" transform="rotate(-90 234.4 115.2)">100 nF / 50V/ 10% / SMD 0603</text>
<text x="247.1" y="115.2" transform="rotate(-90 247.1 115.2)">100 nF / 50V/ 10% / SMD 0603</text>
<text x="122.8" y="120.1">C67</text>
<text x="155.1" y="125">R2</text>
<text x="159.1" y="122.5">1K0 / 0.063W / 1% / SMD 0603</text>
<text x="83.2" y="126.4">100K0 / 0.063W / 5% / SMD 0603</text>
<text x="108.4" y="129">R110</text>
<text x="130.4" y="130.3">C68</text>
<text x="157.6" y="130.3">R3</text>
<text x="160.2" y="137.9">R4</text>
<text x="161.6" y="132.8">1K0 / 0.063W / 1% / SMD 0603</text>
<text x="138" y="141.7">C69</text>
<text x="164.2" y="140.4">1K0 / 0.063W / 1% / SMD 0603</text>
<text x="126.4" y="148.4" transform="rotate(-90 126.4 148.4)">33 pF / 50V/ 10% / SMD 0603</text>
<text x="134.1" y="158.5" transform="rotate(-90 134.1 158.5)">33 pF / 50V/ 10% / SMD 0603</text>
<text x="140.4" y="173.8" transform="rotate(-90 140.4 173.8)">33 pF / 50V/ 10% / SMD 0603</text>
<text x="50.4" y="179.8">C66</text>
<text x="54.2" y="184.9">3.3 nF / 50V/ 10% / SMD 0603</text>
</g>
</svg>
